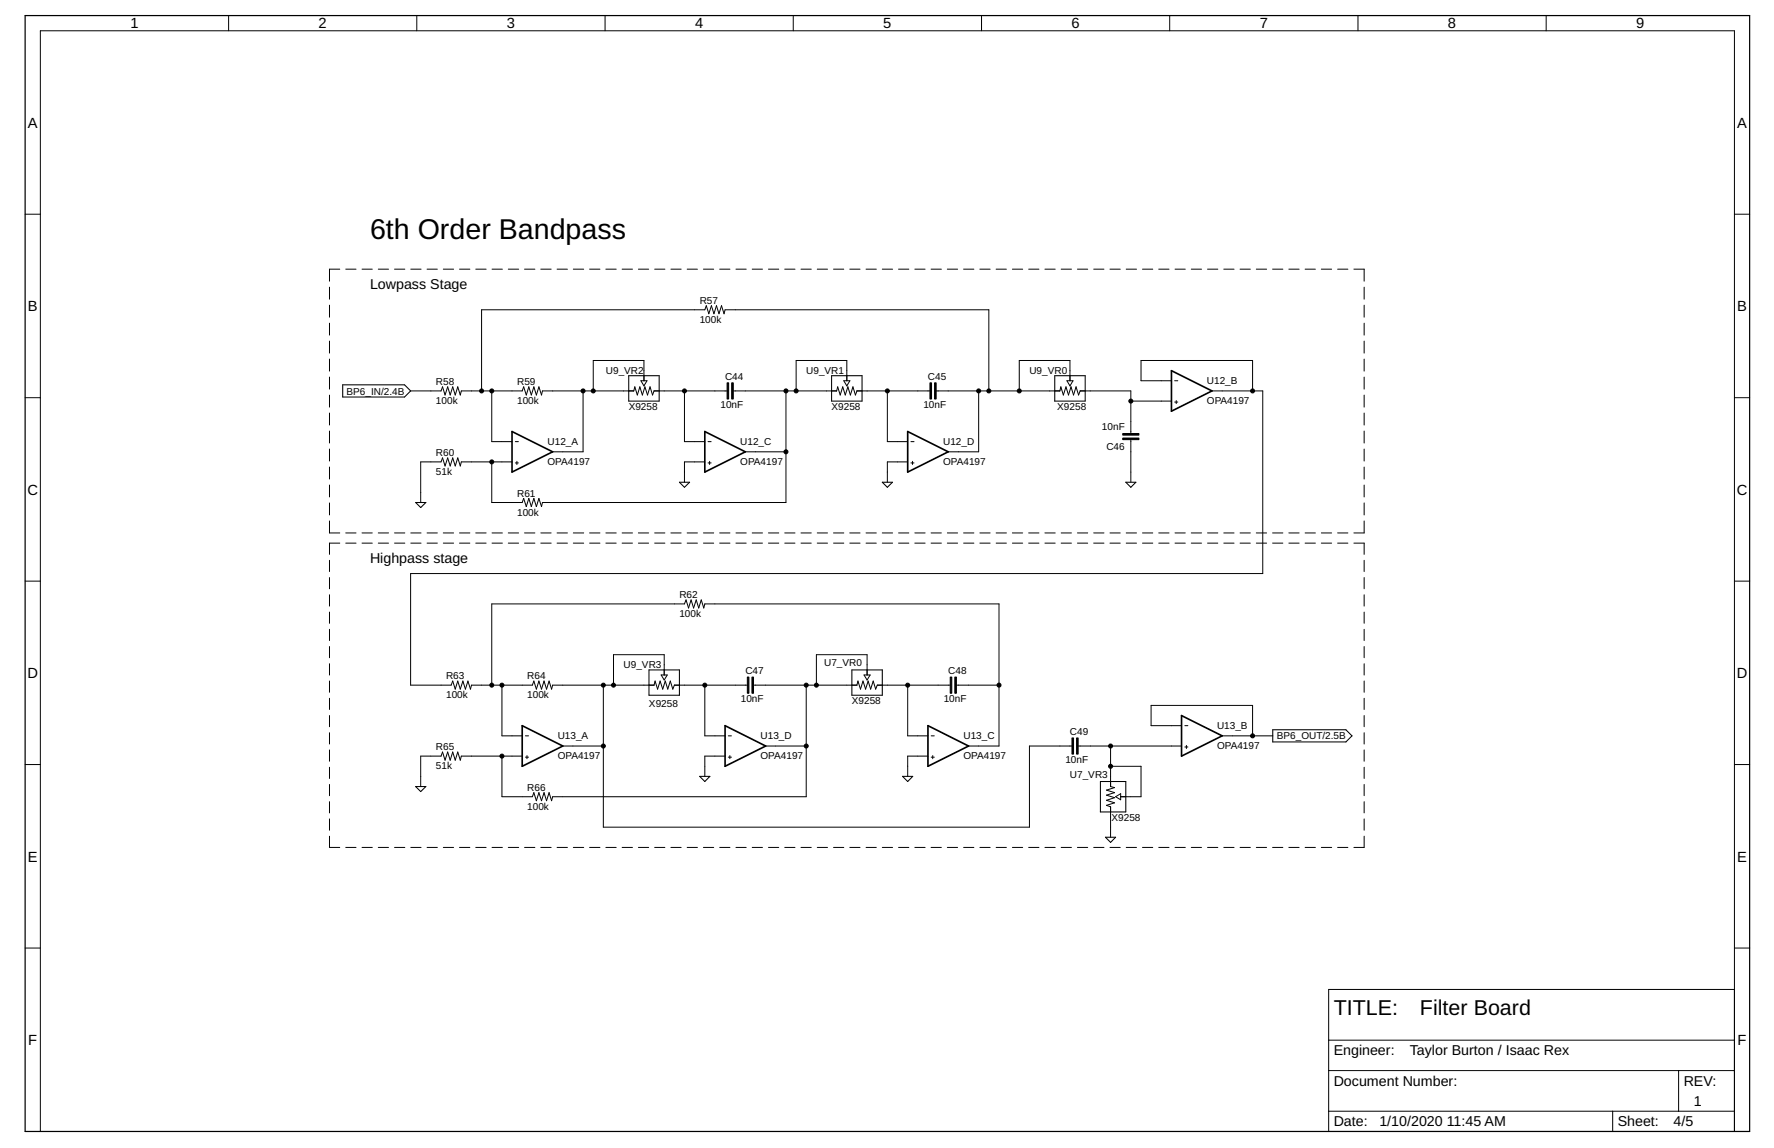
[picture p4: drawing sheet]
<svg xmlns="http://www.w3.org/2000/svg" width="432mm" height="279mm" viewBox="0 0 432 279" stroke-linecap="round" stroke-linejoin="round" font-family="sans-serif">
<g fill="none" stroke="#000" stroke-width=".24">
<path d="M55.6 3.8v3.7M101.5 3.8v3.7M147.3 3.8v3.7M193.1 3.8v3.7M238.9 3.8v3.7M284.7 3.8v3.7M330.5 3.8v3.7M376.3 3.8v3.7M6.1 52.1h3.7M422.2 52.1h3.7M80.2 69.9v2.9M80.2 74.3v2.9"/>
<path d="M80.2 78.7v2.9M82.7 65.5h-2.5v2.9M84.2 65.5h2.5M88.1 65.5h2.5M92.1 65.5h2.5M96 65.5h2.5M100 65.5h2.5M103.9 65.5h2.5M107.9 65.5h2.5M111.8 65.5h2.6M115.8 65.5h2.5M119.8 65.5h2.5"/>
<path d="M123.7 65.5h2.5M127.7 65.5h2.5M131.6 65.5h2.6M135.6 65.5h2.5M139.6 65.5h2.5M143.5 65.5h2.5M147.5 65.5h2.5M151.4 65.5h2.5M155.4 65.5h2.5M159.3 65.5h2.5M163.3 65.5h2.5M167.3 65.5h2.5"/>
<path d="M171.2 65.5h2.5M175.2 65.5h2.5M179.1 65.5h2.5M183.1 65.5h2.5M187 65.5h2.5M191 65.5h2.5M195 65.5h2.5M198.9 65.5h2.5M202.9 65.5h2.5M206.8 65.5h2.5M210.8 65.5h2.5M214.8 65.5h2.5"/>
<path d="M218.7 65.5h2.5M222.7 65.5h2.5M226.6 65.5h2.5M230.6 65.5h2.5M234.5 65.5h2.5M238.5 65.5h2.5M242.5 65.5h2.5M246.4 65.5h2.5M250.4 65.5h2.5M254.3 65.5h2.5M258.3 65.5h2.5M262.3 65.5h2.5"/>
<path d="M266.2 65.5h2.5M270.2 65.5h2.5M274.1 65.5h2.5M278.1 65.5h2.5M282 65.5h2.5M286 65.5h2.5M290 65.5h2.5M293.9 65.5h2.5M297.9 65.5h2.5M301.8 65.5h2.5M305.8 65.5h2.5M309.8 65.5h2.5"/>
<path d="M313.7 65.5h2.5M317.7 65.5h2.5M321.6 65.5h2.5M325.6 65.5h2.5M329.5 65.5h2.5v2.9M332 69.9v2.9M332 74.3v2.9M332 78.7v2.9M6.1 96.8h3.7M80.2 83v2.9M80.2 87.4v2.9M80.2 91.8v2.9"/>
<path d="M80.2 96.2v2.9M99.9 95.1h7.5l.3-1 .6 2 .7-2 .6 2 .6-2 .6 2 .6-2 .6 2 .3-1h14.8l.4-1 .6 2 .6-2 .6 2 .6-2 .7 2 .6-2 .6 2 .2-1h22.3l.2-1 .6 2 .6-2 .7 2 .6-2 .6 2 .6-2 .6 2 .4-1h17.8M117.2 95.1v-19.7h54.4l.3-1 .6 2 .7-2 .6 2 .6-2 .6 2 .6-2 .6 2 .3-1h64.2v19.7M119.7 95.1v12.4h4.9M141.9 95.1v14.9h-7.4M156 92.7h1.5l-.8 1.2zM156.7 92.7v-5h-12.3v7.4M166.6 95.1v12.4h5M178.5 95.1h25.1l.3-1 .6 2 .6-2 .6 2 .7-2 .6 2 .6-2 .6 2 .4-1h17.8M191.3 95.1v27.2h-59.3l-.2 1-.6-2-.6 2-.7-2-.6 2-.6-2-.6 2-.6-2-.4 1h-7.4v-9.9M205.4 92.7h1.5l-.8 1.2zM206.1 92.7v-5h-12.3v7.4"/>
<path d="M216 95.1v12.4h4.9M227.8 95.1h30.2l.2-1 .6 2 .7-2 .6 2 .6-2 .6 2 .6-2 .6 2 .4-1h12.4v10.4M238.2 95.1v14.9h-7.4M259.7 92.7h1.5l-.8 1.2zM260.4 92.7v-5h-12.3v7.4M275.3 97.6h9.8M285.1 92.7h-7.4v-5h27.2v7.4M285.9 92.7h.8M285.9 97.9h.8M286.3 97.5v.7M295 95.1h12.4v44.5h-207.5v27.2h9.9l.4-1 .6 1.9 .6-1.9 .6 1.9 .7-1.9 .6 1.9 .6-1.9 .6 1.9 .3-.9h14.8l.3-1 .7 1.9 .6-1.9 .6 1.9 .6-1.9 .6 1.9 .6-1.9 .7 1.9 .2-.9h24.7l.2-1 .7 1.9 .6-1.9 .6 1.9 .6-1.9 .6 1.9 .7-1.9 .6 1.9 .3-.9h17.8M332 83v2.9"/>
<path d="M332 87.4v2.9M332 91.8v2.9M332 96.2v2.9M422.2 96.8h3.7M80.2 100.5v2.9M80.2 104.9v2.9M80.2 109.3v2.9M80.2 113.7v2.9M80.2 118v2.9M124.6 112.4h-12.3l-.3 1-.6-2-.6 2-.6-2-.6 2-.6-2-.7 2-.6-2-.3 1h-5v9.9M125.4 107.5h.8M125.4 112.7h.8"/>
<path d="M125.8 112.3v.8M171.6 112.4h-5v5M172.3 107.5h.8M172.3 112.7h.8M172.7 112.3v.8M181.4 110h9.9M220.9 112.4h-4.9v5M221.7 107.5h.8M221.7 112.7h.8M222.1 112.3v.8M275.3 107v10.4M332 100.5v2.9"/>
<path d="M332 104.9v2.9M332 109.3v2.9M332 113.7v2.9M332 118v2.9M80.2 122.4v2.9M80.2 126.8v2.9h2.5M80.2 136.4v2.7M82.7 132.2h-2.5v2.7M84.2 129.7h2.5M84.2 132.2h2.5M88.1 129.7h2.5M88.1 132.2h2.5"/>
<path d="M92.1 129.7h2.5M92.1 132.2h2.5M96 129.7h2.5M96 132.2h2.5M100 129.7h2.5M100 132.2h2.5M103.9 129.7h2.5M103.9 132.2h2.5M107.9 129.7h2.5M107.9 132.2h2.5M111.8 129.7h2.6M111.8 132.2h2.6"/>
<path d="M115.8 129.7h2.5M115.8 132.2h2.5M119.8 129.7h2.5M119.8 132.2h2.5M123.7 129.7h2.5M123.7 132.2h2.5M127.7 129.7h2.5M127.7 132.2h2.5M131.6 129.7h2.6M131.6 132.2h2.6M135.6 129.7h2.5M135.6 132.2h2.5"/>
<path d="M139.6 129.7h2.5M139.6 132.2h2.5M143.5 129.7h2.5M143.5 132.2h2.5M147.5 129.7h2.5M147.5 132.2h2.5M151.4 129.7h2.5M151.4 132.2h2.5M155.4 129.7h2.5M155.4 132.2h2.5M159.3 129.7h2.5M159.3 132.2h2.5"/>
<path d="M163.3 129.7h2.5M163.3 132.2h2.5M167.3 129.7h2.5M167.3 132.2h2.5M171.2 129.7h2.5M171.2 132.2h2.5M175.2 129.7h2.5M175.2 132.2h2.5M179.1 129.7h2.5M179.1 132.2h2.5M183.1 129.7h2.5M183.1 132.2h2.5"/>
<path d="M187 129.7h2.5M187 132.2h2.5M191 129.7h2.5M191 132.2h2.5M195 129.7h2.5M195 132.2h2.5M198.9 129.7h2.5M198.9 132.2h2.5M202.9 129.7h2.5M202.9 132.2h2.5M206.8 129.7h2.5M206.8 132.2h2.5"/>
<path d="M210.8 129.7h2.5M210.8 132.2h2.5M214.8 129.7h2.5M214.8 132.2h2.5M218.7 129.7h2.5M218.7 132.2h2.5M222.7 129.7h2.5M222.7 132.2h2.5M226.6 129.7h2.5M226.6 132.2h2.5M230.6 129.7h2.5M230.6 132.2h2.5"/>
<path d="M234.5 129.7h2.5M234.5 132.2h2.5M238.5 129.7h2.5M238.5 132.2h2.5M242.5 129.7h2.5M242.5 132.2h2.5M246.4 129.7h2.5M246.4 132.2h2.5M250.4 129.7h2.5M250.4 132.2h2.5M254.3 129.7h2.5M254.3 132.2h2.5"/>
<path d="M258.3 129.7h2.5M258.3 132.2h2.5M262.3 129.7h2.5M262.3 132.2h2.5M266.2 129.7h2.5M266.2 132.2h2.5M270.2 129.7h2.5M270.2 132.2h2.5M274.1 129.7h2.5M274.1 132.2h2.5M278.1 129.7h2.5M278.1 132.2h2.5"/>
<path d="M282 129.7h2.5M282 132.2h2.5M286 129.7h2.5M286 132.2h2.5M290 129.7h2.5M290 132.2h2.5M293.9 129.7h2.5M293.9 132.2h2.5M297.9 129.7h2.5M297.9 132.2h2.5M301.8 129.7h2.5M301.8 132.2h2.5"/>
<path d="M305.8 129.7h2.5M305.8 132.2h2.5M309.8 129.7h2.5M309.8 132.2h2.5M313.7 129.7h2.5M313.7 132.2h2.5M317.7 129.7h2.5M317.7 132.2h2.5M321.6 129.7h2.5M321.6 132.2h2.5M325.6 129.7h2.5M325.6 132.2h2.5"/>
<path d="M329.5 132.2h2.5v2.7M332 126.8v2.9h-2.5M332 122.4v2.9M332 136.4v2.7M6.1 141.4h3.7M80.2 140.6v2.7M80.2 144.8v2.7M80.2 149v2.7M80.2 153.2v2.7M80.2 157.4v2.7M332 140.6v2.7M332 144.8v2.7"/>
<path d="M332 149v2.7M332 153.2v2.7M332 157.4v2.7M422.2 141.4h3.7M80.2 161.5v2.8M80.2 165.7v2.8M80.2 169.9v2.8M80.2 174.1v2.8M80.2 178.3v2.8M119.7 166.8v-19.8h46.9l.4-1 .6 2 .6-2 .6 2 .7-2 .6 2 .6-2 .6 2 .3-1h71.6v34.6h-7.4M122.2 166.8v12.3h4.9M127.9 179.1h.8"/>
<path d="M146.9 166.8v34.5h103.7v-19.7h10.3M160.9 164.3h1.5l-.7 1.2zM161.7 164.3v-5h-12.4v7.5M171.6 166.8v12.3h4.9M177.3 179.1h.7M183.4 166.8h25.2l.2-1 .6 1.9 .7-1.9 .6 1.9 .6-1.9 .6 1.9 .6-1.9 .6 1.9 .4-.9h17.8M196.2 166.8v27.1h-61.7l-.2 1-.7-2-.6 2-.6-2-.6 2-.6-2-.6 2-.7-2-.3 1h-7.4v-9.9M210.3 164.3h1.5l-.7 1.2zM211.1 164.3v-5h-12.4v7.5M220.9 166.8v12.3h5M226.7 179.1h.7M232.8 166.8h10.4"/>
<path d="M287.6 176.6h-7.4v-4.9h24.7v7.4M288.4 176.6h.7M297.5 179.1h12.3M332 161.5v2.8M332 165.7v2.8M332 169.9v2.8M332 174.1v2.8M332 178.3v2.8M6.1 186.1h3.7M80.2 182.5v2.8M80.2 186.7v2.8M80.2 190.9v2.8"/>
<path d="M80.2 195.1v2.7M80.2 199.3v2.8M127.1 184h-14.8l-.3 1-.6-2-.6 2-.6-2-.6 2-.6-2-.7 2-.6-2-.3 1h-5v7.4M127.9 184.3h.8M128.3 183.9v.8M137 181.6h9.9M176.5 184h-4.9v5M177.3 184.3h.7M177.7 183.9v.8M186.4 181.6h9.8M225.9 184h-5v5M226.7 184.3h.7"/>
<path d="M227 183.9v.8M262.4 181.6h25.2M270.3 186.5h7.4v7.4h-4.9M270.3 181.6v9.8l1 .3-2 .6 2 .6-2 .6 2 .6-2 .7 2 .6-2 .6 1 .4v7.4M271.5 193.9l1.3-.7v1.4zM288.4 181.8h.7M288.8 181.4v.8M332 182.5v2.8M332 186.7v2.8M332 190.9v2.8M332 195.1v2.7M332 199.3v2.8"/>
<path d="M422.2 186.1h3.7M80.2 203.5v2.7h2.5M84.2 206.2h2.5M88.1 206.2h2.5M92.1 206.2h2.5M96 206.2h2.5M100 206.2h2.5M103.9 206.2h2.5M107.9 206.2h2.5M111.8 206.2h2.6M115.8 206.2h2.5M119.8 206.2h2.5"/>
<path d="M123.7 206.2h2.5M127.7 206.2h2.5M131.6 206.2h2.6M135.6 206.2h2.5M139.6 206.2h2.5M143.5 206.2h2.5M147.5 206.2h2.5M151.4 206.2h2.5M155.4 206.2h2.5M159.3 206.2h2.5M163.3 206.2h2.5M167.3 206.2h2.5"/>
<path d="M171.2 206.2h2.5M175.2 206.2h2.5M179.1 206.2h2.5M183.1 206.2h2.5M187 206.2h2.5M191 206.2h2.5M195 206.2h2.5M198.9 206.2h2.5M202.9 206.2h2.5M206.8 206.2h2.5M210.8 206.2h2.5M214.8 206.2h2.5"/>
<path d="M218.7 206.2h2.5M222.7 206.2h2.5M226.6 206.2h2.5M230.6 206.2h2.5M234.5 206.2h2.5M238.5 206.2h2.5M242.5 206.2h2.5M246.4 206.2h2.5M250.4 206.2h2.5M254.3 206.2h2.5M258.3 206.2h2.5M262.3 206.2h2.5"/>
<path d="M266.2 206.2h2.5M270.2 206.2h2.5M274.1 206.2h2.5M278.1 206.2h2.5M282 206.2h2.5M286 206.2h2.5M290 206.2h2.5M293.9 206.2h2.5M297.9 206.2h2.5M301.8 206.2h2.5M305.8 206.2h2.5M309.8 206.2h2.5"/>
<path d="M313.7 206.2h2.5M317.7 206.2h2.5M321.6 206.2h2.5M325.6 206.2h2.5M332 203.5v2.7h-2.5M6.1 230.7h3.7M422.2 230.7h3.7M323.4 253.2h98.8M422.2 240.8h-98.8v34.6h98.8v-267.9h-412.4v267.9M323.4 260.6h98.8M323.4 270.4h98.8M392.5 270.4v5"/>
<path d="M408.6 260.6v9.8"/>
</g>
<g fill="none" stroke="#000" stroke-width=".25">
<path d="M83.4 93.7h15.1l1.4 1.4-1.4 1.5h-15.1zM153 91.4h7.4v6.2h-7.4zM202.4 91.4h7.4v6.2h-7.4zM256.7 91.4h7.4v6.2h-7.4zM165.4 117.4h2.5l-1.3 1.2zM214.8 117.4h2.4l-1.2 1.2zM274 117.4h2.5l-1.2 1.2zM101.2 122.3h2.5l-1.3 1.2zM158 163h7.4v6.2h-7.4zM207.3 163h7.5v6.2h-7.5zM309.8 177.6h17.8l1.5 1.5-1.5 1.5h-17.8zM101.2 191.4h2.5l-1.3 1.3z"/>
<path d="M170.3 189h2.5l-1.2 1.2zM219.7 189h2.5l-1.3 1.2zM267.8 190.2h6.2v7.4h-6.2zM269.1 203.8h2.4l-1.2 1.2z"/>
</g>
<path d="M285.1 90.2l9.9 4.9-9.9 5zM124.6 105l9.9 5-9.9 4.9zM171.6 105l9.8 5-9.8 4.9zM220.9 105l9.9 5-9.9 4.9zM127.1 176.6l9.9 5-9.9 4.9zM176.5 176.6l9.9 5-9.9 4.9zM225.9 176.6l9.9 5-9.9 4.9zM287.6 174.2l9.9 4.9-9.9 4.9z" fill="none" stroke="#000" stroke-width=".4"/>
<path d="M177 93.2h.4v3.9h-.4zM178.1 93.2h.4v3.9h-.4zM226.4 93.2h.3v3.9h-.3zM227.5 93.2h.4v3.9h-.4zM273.3 105.5h3.9v.4h-3.9zM273.3 106.6h3.9v.4h-3.9zM181.9 164.8h.4v3.9h-.4zM183 164.8h.4v3.9h-.4zM231.3 164.8h.4v3.9h-.4zM232.4 164.8h.4v3.9h-.4zM260.9 179.6h.4v3.9h-.4zM262 179.6h.4v3.9h-.4z" fill="#000" stroke="#000" stroke-width=".24"/>
<path d="M6.1 3.8h419.8v271.6h-419.8z" fill="none" stroke="#000" stroke-width=".3"/>
<g fill="#000" stroke="#000" stroke-width=".24">
<circle cx="117.2" cy="95.1" r=".49"/>
<circle cx="119.7" cy="95.1" r=".49"/>
<circle cx="141.9" cy="95.1" r=".49"/>
<circle cx="144.4" cy="95.1" r=".49"/>
<circle cx="166.6" cy="95.1" r=".49"/>
<circle cx="191.3" cy="95.1" r=".49"/>
<circle cx="193.8" cy="95.1" r=".49"/>
<circle cx="216" cy="95.1" r=".49"/>
<circle cx="238.2" cy="95.1" r=".49"/>
<circle cx="240.7" cy="95.1" r=".49"/>
<circle cx="248.1" cy="95.1" r=".49"/>
<circle cx="275.3" cy="97.6" r=".49"/>
<circle cx="304.9" cy="95.1" r=".49"/>
<circle cx="119.7" cy="112.4" r=".49"/>
<circle cx="191.3" cy="110" r=".49"/>
<circle cx="119.7" cy="166.8" r=".49"/>
<circle cx="122.2" cy="166.8" r=".49"/>
<circle cx="146.9" cy="166.8" r=".49"/>
<circle cx="149.3" cy="166.8" r=".49"/>
<circle cx="171.6" cy="166.8" r=".49"/>
<circle cx="196.2" cy="166.8" r=".49"/>
<circle cx="198.7" cy="166.8" r=".49"/>
<circle cx="220.9" cy="166.8" r=".49"/>
<circle cx="243.2" cy="166.8" r=".49"/>
<circle cx="304.9" cy="179.1" r=".49"/>
<circle cx="122.2" cy="184" r=".49"/>
<circle cx="146.9" cy="181.6" r=".49"/>
<circle cx="196.2" cy="181.6" r=".49"/>
<circle cx="270.3" cy="186.5" r=".49"/>
<circle cx="270.3" cy="181.6" r=".49"/>
</g>
<text font-size="7" x="90.1" y="58.1">6th Order Bandpass</text>
<g font-size="5.2">
<text x="324.6" y="247">TITLE:</text>
<text x="345.6" y="247">Filter Board</text>
</g>
<g font-size="3.6">
<text x="31.7" y="6.9">1</text>
<text x="77.6" y="6.9">2</text>
<text x="123.4" y="6.9">3</text>
<text x="169.2" y="6.9">4</text>
<text x="215" y="6.9">5</text>
<text x="260.8" y="6.9">6</text>
<text x="306.6" y="6.9">7</text>
<text x="352.4" y="6.9">8</text>
<text x="398.3" y="6.9">9</text>
<text x="6.8" y="31.1">A</text>
<text x="422.8" y="31.1">A</text>
<text x="6.8" y="75.7">B</text>
<text x="422.8" y="75.7">B</text>
<text x="6.7" y="120.4">C</text>
<text x="422.7" y="120.4">C</text>
<text x="6.7" y="165">D</text>
<text x="422.7" y="165">D</text>
<text x="6.8" y="209.7">E</text>
<text x="422.8" y="209.7">E</text>
<text x="6.9" y="254.3">F</text>
<text x="422.9" y="254.3">F</text>
</g>
<g font-size="3.5">
<text x="90.1" y="70.5">Lowpass Stage</text>
<text x="90.1" y="137.1">Highpass stage</text>
<text x="324.6" y="256.9">Engineer:</text>
<text x="343.2" y="256.9">Taylor Burton / Isaac Rex</text>
<text x="324.6" y="264.3">Document Number:</text>
<text x="409.8" y="264.3">REV:</text>
<text x="412.3" y="269.2">1</text>
<text x="324.6" y="274.1">Date:</text>
<text x="335.7" y="274.1">1/10/2020</text>
<text x="352.2" y="274.1">11:45 AM</text>
<text x="393.8" y="274.1">Sheet:</text>
<text x="407.4" y="274.1">4/5</text>
</g>
<g font-size="2.4">
<text x="170.3" y="73.9">R57</text>
<text x="170.3" y="78.6">100k</text>
<text x="106.1" y="93.7">R58</text>
<text x="125.9" y="93.7">R59</text>
<text x="147.5" y="90.9">U9_VR2</text>
<text x="176.5" y="92.4">C44</text>
<text x="196.2" y="90.9">U9_VR1</text>
<text x="225.9" y="92.4">C45</text>
<text x="250.6" y="90.9">U9_VR0</text>
<text x="293.8" y="93.4">U12_B</text>
<text x="84.4" y="96">BP6_IN/2.4B</text>
<text x="106.1" y="98.4">100k</text>
<text x="125.9" y="98.4">100k</text>
<text x="153" y="99.8">X9258</text>
<text x="175.4" y="99.2">10nF</text>
<text x="202.4" y="99.8">X9258</text>
<text x="224.8" y="99.2">10nF</text>
<text x="257.4" y="99.8">X9258</text>
<text x="293.8" y="98.4">OPA4197</text>
<text x="268.2" y="104.7">10nF</text>
<text x="106.1" y="111">R60</text>
<text x="133.3" y="113.2">OPA4197</text>
<text x="133.3" y="108.2">U12_A</text>
<text x="180.2" y="113.2">OPA4197</text>
<text x="180.2" y="108.2">U12_C</text>
<text x="229.6" y="113.2">OPA4197</text>
<text x="229.6" y="108.2">U12_D</text>
<text x="269.3" y="109.6">C46</text>
<text x="106.1" y="115.6">51k</text>
<text x="125.9" y="125.5">100k</text>
<text x="125.9" y="120.8">R61</text>
<text x="165.4" y="145.5">R62</text>
<text x="165.4" y="150.2">100k</text>
<text x="108.6" y="165.3">R63</text>
<text x="128.3" y="165.3">R64</text>
<text x="151.8" y="162.5">U9_VR3</text>
<text x="181.4" y="164">C47</text>
<text x="200.6" y="162.2">U7_VR0</text>
<text x="230.8" y="164">C48</text>
<text x="108.6" y="170">100k</text>
<text x="128.3" y="170">100k</text>
<text x="158" y="172.1">X9258</text>
<text x="180.3" y="170.8">10nF</text>
<text x="207.4" y="171.4">X9258</text>
<text x="229.7" y="170.8">10nF</text>
<text x="135.7" y="179.8">U13_A</text>
<text x="185.1" y="179.8">U13_D</text>
<text x="234.5" y="179.8">U13_C</text>
<text x="260.4" y="178.8">C49</text>
<text x="296.2" y="177.4">U13_B</text>
<text x="310.8" y="180">BP6_OUT/2.5B</text>
<text x="106.1" y="182.6">R65</text>
<text x="135.7" y="184.8">OPA4197</text>
<text x="185.1" y="184.8">OPA4197</text>
<text x="234.5" y="184.8">OPA4197</text>
<text x="259.3" y="185.6">10nF</text>
<text x="296.2" y="182.3">OPA4197</text>
<text x="106.1" y="187.2">51k</text>
<text x="260.4" y="189.5">U7_VR3</text>
<text x="128.3" y="197.1">100k</text>
<text x="128.3" y="192.4">R66</text>
<text x="270.6" y="199.8">X9258</text>
</g>
</svg>
